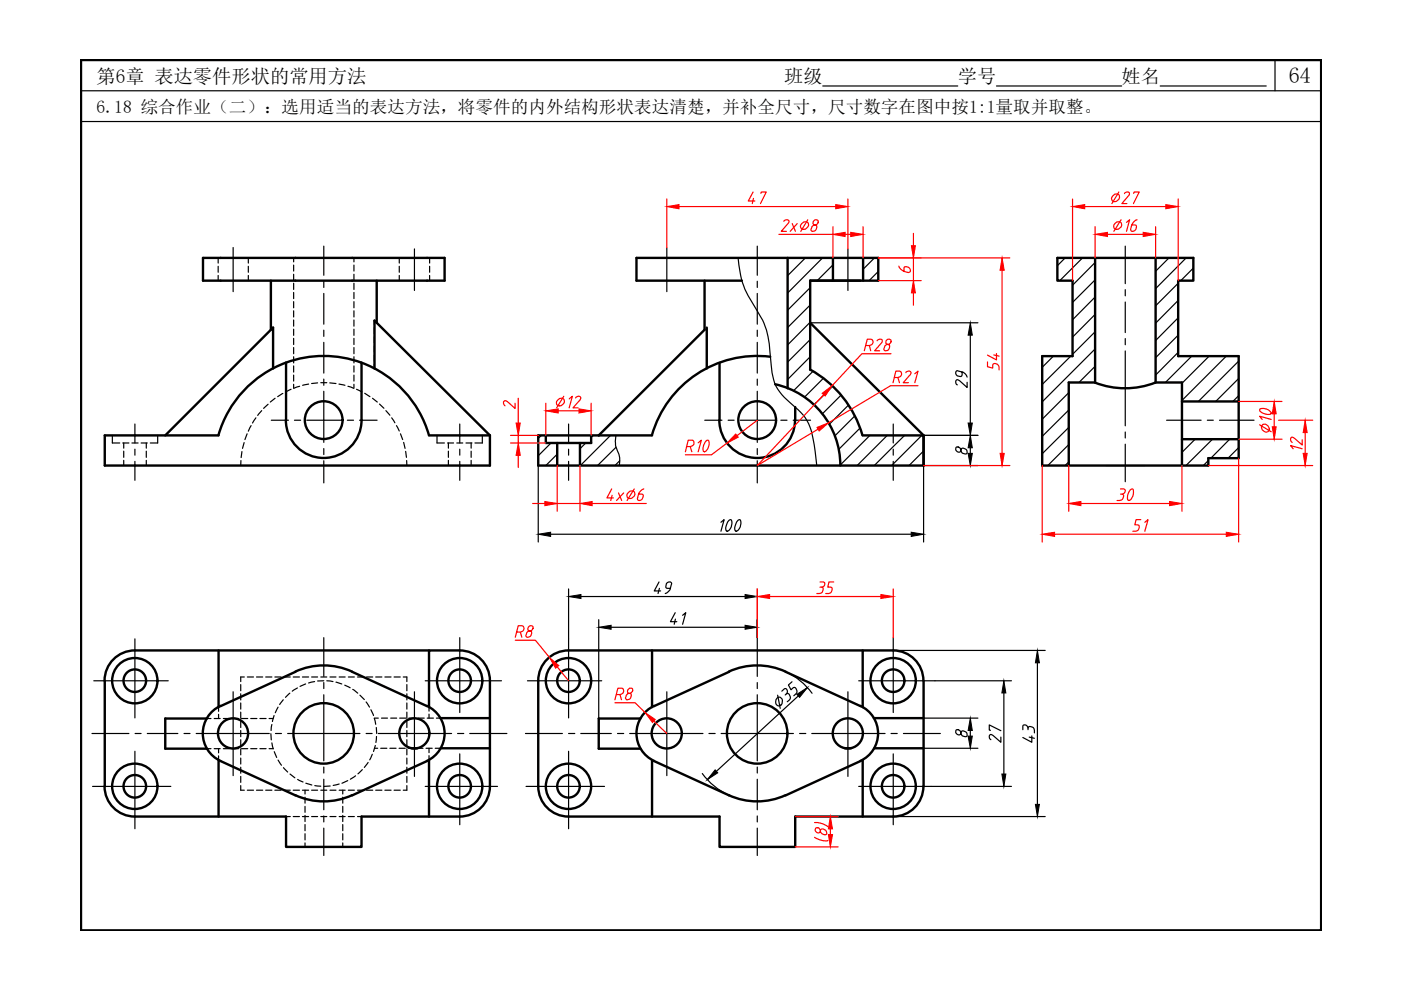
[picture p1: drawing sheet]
<svg xmlns="http://www.w3.org/2000/svg" width="297mm" height="210mm" viewBox="0 0 297 210" stroke-linecap="round" stroke-linejoin="round" font-family="sans-serif">
<!-- layer: 0 -->
<path d="M17.2 12.7h262.9v184.6h-262.9z" fill="none" stroke="#000" stroke-width=".51"/>
<path d="M17.2 19.2h262.9M174.4 18.2h28.7M211.3 18.2h26.5M246 18.2h22.5M270.3 12.7v6.5M17.2 25.8h262.9M156.5 54.7a17.6 17.6 0 0 0 2.5 8.6l1.6 2.6a15.5 15.5 0 0 1 2.6 8.5 23.9 23.9 0 0 0 1 6.8l.7 1.3 .9 1.2 2.8 2.6a9.7 9.7 0 0 1 3.7 6.4l.9 6M130.6 92.3a5.1 5.1 0 0 0 .6 4l.2 .8-.1 1.6" fill="none" stroke="#000" stroke-width=".25"/>
<g fill="none" stroke="#000" stroke-width=".25">
<path d="M49.4 52.5v9.3M68.7 52.2v6.2M68.7 59.6v1.3M87.9 52.8v8.8M141.4 52.5v9.3M160.6 52.2v6.2M160.6 59.6v1.3M179.8 52.8v8.8M238.6 52.2v7.9M68.7 62.2v6.5M68.7 70v1.3M68.7 72.6v6.5"/>
<path d="M160.6 62.2v6.5M160.6 70v1.3M160.6 72.6v6.5M238.6 74.4v15.9M238.6 61.4v1.3M238.6 64v6.5M238.6 71.8v1.3M28.6 89.9v4M28.6 95.2v1.3M28.6 97.8v4M57.5 89.1h3.7M62.4 89.1h1.3"/>
<path d="M65.1 89.1h7.2M68.7 80.4v1.3M68.7 83v10.8M68.7 95.1v1.3M68.7 97.7v4.7M73.6 89.1h1.4M76.2 89.1h3.8M97.5 89.9v4M97.5 95.2v1.3M97.5 97.8v4M120.6 89.9v4M120.6 95.2v1.3"/>
<path d="M120.6 97.8v4M149.4 89.1h3.7M154.4 89.1h1.2M157 89.1h7.3M160.6 80.4v1.3M160.6 83v10.8M160.6 95.1v1.3M160.6 97.7v4.7M165.6 89.1h1.3M168.2 89.1h3.7M189.4 89.9v4M189.4 95.2v1.3"/>
<path d="M189.4 97.8v4M238.6 91.6v1.3M238.6 94.2v7.9M247.3 89.1h7.4M256 89.1h1.2M258.6 89.1h7.3M68.7 135.2v8.2M160.6 135.2v8.2M19.5 155.5h7.8M28.6 155.5h1.3M31.2 155.5h6.5M39 155.5h1.3"/>
<path d="M41.6 155.5h15.5M58.4 155.5h1.3M61 155.5h15.3M68.7 144.7v1.3M68.7 147.3v14M77.6 155.5h1.3M80.2 155.5h15.5M97 155.5h1.3M99.6 155.5h7.9M111.4 155.5h7.8M120.6 155.5h1.3M123.1 155.5h6.5"/>
<path d="M130.9 155.5h1.3M133.5 155.5h15.5M150.3 155.5h1.3M152.9 155.5h15.3M160.6 144.7v1.3M160.6 147.3v14M169.5 155.5h1.3M172.1 155.5h15.5M188.9 155.5h1.3M191.5 155.5h7.9M68.7 162.6v1.3M68.7 165.2v6.5"/>
<path d="M68.7 173v1.3M68.7 175.6v5.8M160.6 162.6v1.3M160.6 165.2v6.5M160.6 173v1.3M160.6 175.6v5.8"/>
</g>
<g fill="none" stroke="#000" stroke-width=".51">
<path d="M43 54.7h51.3v4.8h-51.3zM57.4 59.5v10.4M79.9 59.5v8.9M149.4 59.5v10.4l-22.5 22.4M157.3 59.5h-22.4v-4.8h51.3v4.8h-14.4v18.9M167 54.7v27.6M176.6 54.7v4.8M183 54.7v4.8M224.2 54.7h28.8v4.8h-3.2v16h12.8v21.6h-6.4v1.6h-35.2v-23.2h6.4v-16h-3.2zM232.2 54.7v26.4M245 54.7v26.4M57.9 78.1v-8.6l-22.9 22.8"/>
<path d="M60.6 76.9v12.2M76.7 76.9v12.2a8 8 0 0 1-8.1 8 8 8 0 0 1-8-8M79.4 78.1v-10.1l24.5 24.3M149.8 69.5v8.6M152.6 76.9v12.2M163.3 75.6a23.2 23.2 0 0 0-25.1 16.7M171.7 78.4a23.2 23.2 0 0 1 11.2 13.9M171.8 68.4l24 23.9v6.4M46.3 92.3a23.2 23.2 0 0 1 22.3-16.8 23.2 23.2 0 0 1 22.3 16.8M46.3 92.3h-24.1v6.4h81.7v-6.4M91 92.3h12.9M115.7 92.3v1.6h9.6v-1.6"/>
<path d="M118.1 93.9v4.8M123 93.9v4.8M138.2 92.3h-24.1v6.4h81.7M152.5 89.1a8 8 0 0 0 8 8 8 8 0 0 0 8.1-8M164.3 81.5a17.6 17.6 0 0 1 13.9 17.2M168.6 86.3v2.8M182.9 92.3h12.9v6.4M232.1 81.1a17.6 17.6 0 0 0 12.9 0M232.2 81.1h-5.6v17.6M245 81.1h5.6v17.6M250.6 85.1h12M250.6 93.1h12"/>
<path d="M28.6 137.9a6.4 6.4 0 0 0-6.4 6.4M28.6 137.9h62.4M46.3 137.9v12M138.2 137.9v12M182.9 137.9h-62.4a6.4 6.4 0 0 0-6.4 6.4v22.4M22.2 144.3v22.4M43.9 152.3h-8.9v6.4h8.9M46.7 149.7a6.4 6.4 0 0 0-3.7 5.8 6.4 6.4 0 0 0 3.7 5.8l15.9 7.3M62.6 142.4a14.4 14.4 0 0 1 12 0M62.6 142.4l-15.8 7.3M74.7 142.4l15.8 7.3M87.2 158.7h1.3"/>
<path d="M90.5 149.7a6.4 6.4 0 0 1 3.8 5.8 6.4 6.4 0 0 1-3.8 5.8l-15.8 7.3M91 149.9v-12h6.5a6.4 6.4 0 0 1 6.4 6.4v22.4M93.4 152.3h10.5M93.5 158.7h10.4M135.8 152.3h-8.9v6.4h8.9M138.7 149.7a6.4 6.4 0 0 0-3.8 5.8 6.4 6.4 0 0 0 3.8 5.8l15.9 7.3M154.5 142.4a14.4 14.4 0 0 1 12 0M154.6 142.4l-15.9 7.3M166.6 142.4l15.8 7.3M179.1 158.7h1.4M182.4 149.7a6.4 6.4 0 0 1 3.8 5.8 6.4 6.4 0 0 1-3.8 5.8l-15.8 7.3M182.9 149.9v-12h6.5a6.4 6.4 0 0 1 6.4 6.4v22.4"/>
<path d="M185.3 152.3h10.5M185.4 158.7h10.4M22.2 166.7a6.4 6.4 0 0 0 6.4 6.4M46.3 161.1v12M62.6 168.6a14.4 14.4 0 0 0 12 0M91 161.1v12M103.9 166.7a6.4 6.4 0 0 1-6.4 6.4h-20.8v6.5h-16.1v-6.5h-32M114.1 166.7a6.4 6.4 0 0 0 6.4 6.4h32.1v6.5h16v-6.5h20.8a6.4 6.4 0 0 0 6.4-6.4M138.2 161.1v12M154.5 168.6a14.4 14.4 0 0 0 12 0M182.9 161.1v12"/>
<circle cx="68.6" cy="89.1" r="4"/>
<circle cx="160.5" cy="89.1" r="4"/>
<circle cx="28.6" cy="144.3" r="4.8"/>
<circle cx="28.6" cy="144.3" r="2.39"/>
<circle cx="49.4" cy="155.5" r="3.2"/>
<circle cx="68.6" cy="155.5" r="6.4"/>
<circle cx="87.8" cy="155.5" r="3.2"/>
<circle cx="97.5" cy="144.3" r="4.8"/>
<circle cx="97.5" cy="144.3" r="2.39"/>
<circle cx="120.5" cy="144.3" r="4.8"/>
<circle cx="120.5" cy="144.3" r="2.39"/>
<circle cx="141.4" cy="155.5" r="3.2"/>
<circle cx="160.5" cy="155.5" r="6.4"/>
<circle cx="179.8" cy="155.5" r="3.2"/>
<circle cx="189.4" cy="144.3" r="4.8"/>
<circle cx="189.4" cy="144.3" r="2.39"/>
<circle cx="28.6" cy="166.7" r="4.8"/>
<circle cx="28.6" cy="166.7" r="2.39"/>
<circle cx="97.5" cy="166.7" r="4.8"/>
<circle cx="97.5" cy="166.7" r="2.39"/>
<circle cx="120.5" cy="166.7" r="4.8"/>
<circle cx="120.5" cy="166.7" r="2.39"/>
<circle cx="189.4" cy="166.7" r="4.8"/>
<circle cx="189.4" cy="166.7" r="2.39"/>
</g>
<g fill="none" stroke="#000" stroke-width=".25">
<path d="M46.3 54.7v1.1M46.3 56.5v1.2M46.3 58.4v1.1M52.6 54.7v1.1M52.6 56.5v1.2M52.6 58.4v1.1M62.3 54.7v.8M62.3 56.2v1.3M62.3 58.2v1.2M75 54.7v.8M75 56.2v1.3M75 58.2v1.2"/>
<path d="M84.7 54.7v1.1M84.7 56.5v1.2M84.7 58.4v1.1M91.1 54.7v1.1M91.1 56.5v1.2M91.1 58.4v1.1M62.3 60.1v1.3M62.3 62v1.3M62.3 64v1.3M62.3 65.9v1.3M62.3 67.8v1.4M62.3 69.8v1.3"/>
<path d="M62.3 71.7v1.4M62.3 73.7v1.3M62.3 75.6v1.3M62.3 77.6v1.3M62.3 79.5v1.3M75 60.1v1.3M75 62v1.3M75 64v1.3M75 65.9v1.3M75 67.8v1.4M75 69.8v1.3M75 71.7v1.4"/>
<path d="M75 73.7v1.3M75 75.6v1.3M75 77.6v1.3M75 79.5v1.3M79.4 69.5v1.3M79.4 71.4v1.3M79.4 73.3v1.4M79.4 75.3v1.3M79.4 77.2v.9M79.4 68v.8M23.8 92.3v1.6h1.6M26 93.9h1.3"/>
<path d="M26.2 93.9v1.1M26.2 95.7v1.3M26.2 97.6v1.1M28 93.9h1.3M29.9 93.9h1.3M31 93.9v1.1M31 95.7v1.3M31 97.6v1.1M33.4 92.3v1.6h-1.5M51.1 97.6l-.1 1.1M51.3 95.7l-.2 1.3M51.8 93.8l-.4 1.3"/>
<path d="M52.4 92l-.5 1.2M53.2 90.2l-.6 1.2M54.3 88.6l-.8 1.1M55.5 87.1l-.9 1M56.8 85.7l-.9 .9M58.3 84.4l-1 .8M60 83.4l-1.1 .7M61.7 82.5l-1.2 .6M62.3 81.5v.8l1.2-.4M65.4 81.4l-1.2 .3M67.3 81.2l-1.2 .1M68 81.1h1.3"/>
<path d="M69.9 81.2l1.3 .1M71.9 81.4l1.2 .3M73.8 81.9l1.2 .4M75 81.5v.8M75.6 82.5l1.1 .6M77.3 83.4l1.1 .7M79 84.4l1 .8M80.5 85.7l.9 .9M81.8 87.1l.9 .9M83 88.6l.7 1M84.1 90.2l.6 1.2M84.9 92l.5 1.2"/>
<path d="M85.6 93.8l.3 1.3M86 95.7l.2 1.3M86.2 97.6l.1 1.1M92.7 92.3v1.6h1.5M94.9 93.9h1.3M95.1 93.9v1.1M95.1 95.7v1.3M95.1 97.6v1.1M96.8 93.9h1.3M98.8 93.9h1.3M99.9 93.9v1.1M99.9 95.7v1.3"/>
<path d="M99.9 97.6v1.1M102.3 92.3v1.6h-1.6M43.9 152.3h.8M43.9 158.7h.8M45.4 152.3h1.3M45.4 158.7h1.3M46.3 149.9v.9M46.3 151.5v.8M46.3 158.7v.9M47.4 152.3h1.2M47.4 158.7h1.2M49.3 152.3h1.3"/>
<path d="M49.3 158.7h1.3M51 145.1v1.4M51 147.1v1.3M51 149v1.4M51 151v1.3M51 152.9v1.3M51 154.9v1.3M51 156.8v1.3M51 158.8v1.2M51.2 152.3h1.3M51.2 158.7h1.3M51.8 143.5h-.8v1"/>
<path d="M52.4 143.5h1.3M53.2 152.3h1.3M53.2 158.7h1.3M54.4 143.5h1.3M55.1 152.3h1.3M55.1 158.7h1.3M56.3 143.5h1.3M57.1 152.3h.8M57.1 158.7h.8M57.4 155.6l.1 1.3M57.6 153.6l-.1 1.3M57.6 157.5l.3 1.3"/>
<path d="M58.1 151.7l-.3 1.3M58.2 159.4l.5 1.2M58.3 143.5h1.3M59 149.9l-.6 1.2M60.1 148.4l-.8 1M60.2 143.5h1.3M61.5 147l-1 .9M62.2 143.5h1.3M63.1 145.9l-1.1 .6M64.1 143.5h1.3M64.8 145l-1.2 .5M66.1 143.5h1.2"/>
<path d="M66.7 144.5l-1.3 .3M68 143.5h1.3M68.7 144.3l-1.4 .1M69.3 144.3l1.3 .2M70 143.5h1.2M71.2 144.6l1.3 .4M71.9 143.5h1.3M73.1 145.3l1.1 .5M73.9 143.5h1.2M74.8 146.2l1 .8M75.8 143.5h1.3M76.3 147.4l.9 .9"/>
<path d="M77.6 148.8l.7 1.1M77.7 143.5h1.3M78.6 150.5l.6 1.2M78.9 159.9l-.5 1.2M79.4 158.7h.7M79.6 158.1l-.4 1.2M79.7 143.5h1.3M79.8 154.2l.1 1.3M79.8 156.2l-.1 1.2M80.2 152.3h-.8l.3 1.3M80.7 158.7h1.3M80.9 152.3h1.3"/>
<path d="M81.6 143.5h1.3M82.7 158.7h1.3M82.8 152.3h1.3M83.6 143.5h1.3M84.6 158.7h1.3M84.7 152.3h1.3M85.5 143.5h.8v1M86.3 145.1v1.4M86.3 147.1v1.3M86.3 149v1.4M86.3 151v1.3M86.3 152.9v1.3"/>
<path d="M86.3 154.9v1.3M86.3 156.8v1.3M86.3 158.8v1.2M86.6 158.7h.6M86.7 152.3h1.3M88.5 158.7h1.2M88.6 152.3h1.3M90.3 158.7h1.3M90.6 152.3h1.3M91 149.9v.9M91 151.4v.9M91 158.7v.9"/>
<path d="M92.3 158.7h1.2M92.5 152.3h.9M46.3 160.3v.8M51 160.7v1.3M51 162.7v1.2M51 164.6v1.3M51 166.6v.9h.8M52.4 167.5h1.3M54.4 167.5h1.3M56.3 167.5h1.3M58.3 167.5h1.3M59 161.1l.7 1.1"/>
<path d="M60.1 162.8l.9 .9M60.2 167.5h1.3M60.6 173.1h.9M61.5 164.1l1 .8M62.2 167.5h1.3M62.2 173.1h1.3M63.1 165.3l1.1 .5M64.1 167.5h1.3M64.1 173.1h1.3M64.7 167.5v.8M64.7 169v1.3M64.7 171v1.2"/>
<path d="M64.7 172.9v1.3M64.7 174.8v1.3M64.7 176.8v1.3M64.7 178.7v.9M64.8 166.1l1.3 .3M66.1 167.5h1.2M66.1 173.1h1.2M66.7 166.6l1.3 .1M68 167.5h1.3M68 173.1h1.3M70 167.5h1.2M70 173.1h1.2"/>
<path d="M70 166.7h-1.3M71.9 166.2l-1.3 .3M71.9 167.5h1.3M71.9 173.1h1.3M72.7 167.5v.8M72.7 169v1.3M72.7 171v1.2M72.7 172.9v1.3M72.7 174.8v1.3M72.7 176.8v1.3M72.7 178.7v.9M73.7 165.5l-1.2 .6"/>
<path d="M73.9 167.5h1.2M73.9 173.1h1.2M75.4 164.5l-1.1 .7M75.8 167.5h1.3M75.8 173.1h.9M76.8 163.2l-.9 .9M77.7 167.5h1.3M78 161.7l-.8 1M79.7 167.5h1.3M81.6 167.5h1.3M83.6 167.5h1.3M86.3 166.6v.9h-.8"/>
<path d="M86.3 160.7v1.3M86.3 162.7v1.2M86.3 164.6v1.3M91 160.2v.9"/>
</g>
<g fill="none" stroke="#000" stroke-width=".25">
<path d="M167.1 54.7l-.1 .1M170.8 54.7l-3.8 3.7M174.4 54.7l-7.4 7.4M176.6 56.2l-3.3 3.3M185.4 54.7l-2.4 2.4M186.2 57.6l-1.9 1.9M225.8 54.7l-1.6 1.6M229.5 54.7l-4.8 4.8M232.2 55.7l-4.8 4.8M232.2 59.3l-4.8 4.8M247.8 54.7l-2.8 2.8M251.5 54.7l-6.5 6.5"/>
<path d="M253 56.8l-2.7 2.7M171.8 61l-4.8 4.8M171.8 64.7l-4.8 4.8M171.8 68.3l-4.8 4.8M171.8 72l-4.8 4.8M171.8 75.6l-4.8 4.9M172.4 78.7l-4.2 4.2M223.3 75.5l-2.3 2.4M227 75.5l-6 6M232.2 63l-4.8 4.8M232.2 66.7l-4.8 4.8M232.2 70.3l-4.8 4.8"/>
<path d="M232.2 74l-11.2 11.2M232.2 77.7l-3.4 3.4M249.8 60.1l-4.8 4.7M249.8 63.7l-4.8 4.8M249.8 67.4l-4.8 4.8M249.8 71.1l-4.8 4.7M249.8 74.7l-4.8 4.8M252.7 75.5l-5.6 5.6M256.4 75.5l-5.8 5.8M260 75.5l-9.4 9.4M262.6 76.6l-8.5 8.5M114.8 92.3l-.7 .6"/>
<path d="M116.8 93.9l-2.7 2.7M118.1 96.3l-2.4 2.4M124.2 93.9l-1.2 1.3M125.8 92.3l-.5 .4M129.4 92.3l-6.4 6.4M130.6 94.8l-3.9 3.9M131.4 97.7l-1 1M174.6 80.2l-4.1 4M176.6 81.9l-4 3.9M178.3 83.8l-3.9 3.9M179.9 85.9l-4.1 4M181.3 88.2l-4.3 4.2"/>
<path d="M182.4 90.7l-4.6 4.6M184.4 92.3l-6.2 6.3M188.1 92.3l-6.4 6.4M191.8 92.3l-6.4 6.4M195.4 92.3l-6.4 6.4M195.8 95.6l-3.1 3.1M226.6 83.3l-5.6 5.6M226.6 86.9l-5.6 5.6M226.6 90.6l-5.6 5.6M226.6 94.3l-4.4 4.4M226.6 97.9l-.8 .8M234.5 98.7h8.2"/>
<path d="M253.4 93.1l-2.8 2.8M256.2 97.6l-1.1 1.1M257.1 93.1l-5.7 5.6M260.7 93.1l-4 4M262.6 80.2l-4.8 4.9M262.6 83.9l-1.2 1.2M262.6 94.9l-2.2 2.2M28.6 135.5v16.7M97.5 135.2v15.9M120.6 135.5v16.7M189.4 135.2v15.9M19.9 144.3h15.8"/>
<path d="M28.6 159.3v16.4M49.4 146.7v17.8M87.9 146.7v17.9M90.2 144.3h16.1M97.5 159.8v15.1M111.8 144.3h15.8M120.6 159.3v16.4M141.4 146.7v17.8M179.8 146.7v17.9M182.1 144.3h16.1M189.4 159.8v15.1M19.6 166.7h16.6"/>
<path d="M90.2 166.7h15.3M111.5 166.7h16.7M182.1 166.7h15.3"/>
</g>
<g fill="none" stroke="#000" stroke-width=".25">
<path d="M171.8 68.4h35.5M205.7 71.1v18.6M114.1 98.7v16.2M195.8 92.3h11.5M207.3 98.7h-11.5v16.2M116.7 113.3h76.5M120.6 124.9v10.6M123.2 126.5h34.8M126.9 131.4v20.9M129.6 133h28.4M160.6 124.9v10.3M189.4 137.9h32.2"/>
<path d="M171.2 145.8l-21.2 19.5M195.8 152.3h11.5M195.8 158.7h11.5M198.2 144.3h16.2M212.8 146.9v17.2M219.9 140.5v30M148.9 164a14.4 14.4 0 0 0 5.6 4.6M189.4 173.1h32.2M197.4 166.7h17"/>
</g>
<g fill="#000" stroke="#000" stroke-width=".21">
<path d="M205.7 68.4l.4 2.7h-.8zM205.3 89.7h.8l-.4 2.6zM114.1 113.3l2.6-.5v.9zM193.2 112.8l2.6 .5-2.6 .4zM120.6 126.5l2.6-.4v.8zM126.9 133l2.7-.4v.8zM158 132.6l2.6 .4-2.6 .4zM158 126.1l2.6 .4-2.6 .4zM205.7 152.3l.4 2.6h-.8zM212.8 144.3l.5 2.6h-.9zM219.9 137.9l.5 2.6h-.9zM151.6 163.2l.6 .7-2.2 1.4z"/>
<path d="M212.4 164.1h.9l-.5 2.6zM219.5 170.5h.9l-.5 2.6z"/>
</g>
<g fill="none" stroke="#f00" stroke-width=".25">
<path d="M141.4 42.2v10.3M144 43.8h33.2M165.1 49.7h11.5M176.6 48.1v6.6M179.2 49.7h1.2M179.8 42.2v10.6M183 48.1v6.6M186.2 54.7h27.9M186.2 59.5h9.1M193.7 49.5v2.6M212.5 57.3v38.8M227.4 42.2v17.3"/>
<path d="M230 43.8h17.2M232.2 48.1v6.6M245 48.1v6.6M249.8 42.2v17.3M188.9 75h-6.2l-6.3 6.8M193.7 62.1v2.6M108.2 93.9h7.5M108.2 92.3h5.9M109.9 84.4v5.3M109.9 92.3v1.6M109.9 96.5v2.6M115.7 85.5v6.8"/>
<path d="M118.1 98.7v9.7M123 98.7v9.7M125.3 85.5v6.8M154.2 93.9l-3.3 2.5h-5.6M160.6 89.1l-4.3 3.3M174.7 83.7l-14.1 15 12.8-7.7M194.6 81.8h-5.8l-13.1 7.8M195.8 98.7h18.3M221 98.7v16.2M226.6 98.7v9.7M250.6 98.7v9.7M256.2 98.7h22.1"/>
<path d="M262.6 93.1h9.2M262.6 85.1h9.2M262.6 97.1v17.8M271.1 89.1h7.2M112.9 106.8h2.6M118.1 106.8h4.9M125.5 106.8h11.5M223.6 113.3h36.4M229.2 106.8h18.8M109.2 135.7h4.3l3 3.7M160.6 124.9v10.3M163.2 126.5h23.6"/>
<path d="M189.4 124.9v10.3M118.1 141.4l2.5 2.9M138.6 152.9l2.8 2.6M168.6 179.6h9.1M168.6 173.1h9.1M172.7 177.5l.9 .5a2.69 2.69 0 0 0 1.9 .2M172.7 174.4a4.3 4.3 0 0 1 2.8 .9M172.9 175.6a.63 .63 0 0 0 .4 1 .63 .63 0 0 0 .8-.8 .81 .81 0 0 1 .9 .2 .81 .81 0 0 1 .2 .9 .94 .94 0 0 1-1.3-.8 .63 .63 0 0 0-1-.5zM176.1 175.8v1.1"/>
</g>
<g fill="#f00" stroke="#f00" stroke-width=".21">
<path d="M175.6 176.9h.9l-.4 2.7z"/>
<path d="M176.1 173.1l.4 2.7h-.9z"/>
<path d="M109.9 93.9l.4 2.6h-.9z"/>
<path d="M109.4 89.7h.9l-.4 2.6z"/>
<path d="M115.5 106.3l2.6 .5-2.6 .4z"/>
<path d="M123 106.8l2.5-.5v.9z"/>
<path d="M116.5 139.4l2 1.7-.7 .6z"/>
<path d="M160.6 126.5l2.6-.4v.8z"/>
<path d="M186.8 126.1l2.6 .4-2.6 .4z"/>
<path d="M173.2 90.6l2.5-1-2 1.8z"/>
<path d="M174.3 83.4l2.1-1.6-1.5 2.2z"/>
<path d="M156 92l.5 .7-2.3 1.2z"/>
<path d="M276.3 96.1h.8l-.4 2.6z"/>
<path d="M276.7 89.1l.4 2.6h-.8z"/>
<path d="M180.4 49.3l2.6 .4-2.6 .5z"/>
<path d="M176.6 49.7l2.6-.4v.9z"/>
<path d="M177.2 43.4l2.6 .4-2.6 .5z"/>
<path d="M141.4 43.8l2.6-.4v.9z"/>
<path d="M226.6 106.8l2.6-.5v.9z"/>
<path d="M248 106.3l2.6 .5-2.6 .4z"/>
<path d="M193.2 52.1h.9l-.4 2.6z"/>
<path d="M193.7 59.5l.4 2.6h-.9z"/>
<path d="M212 96.1h.9l-.4 2.6z"/>
<path d="M212.5 54.7l.4 2.6h-.9z"/>
<path d="M136.8 151.1l2.1 1.5-.6 .6z"/>
<path d="M232.2 49.7l2.6-.4v.9z"/>
<path d="M242.4 49.3l2.6 .4-2.6 .5z"/>
<path d="M227.4 43.8l2.6-.4v.9z"/>
<path d="M247.2 43.4l2.6 .4-2.6 .5z"/>
<path d="M221 113.3l2.6-.5v.9z"/>
<path d="M260 112.8l2.6 .5-2.6 .4z"/>
</g>
<text font-size="7.9" x="170" y="151.3" transform="rotate(-90 170 151.3)">35</text>
<g font-size="5.7" fill="#f00">
<text x="157.7" y="44.5">47</text>
<text x="234.6" y="44.5">27</text>
<text x="164.7" y="50.4">2x 8</text>
<text x="235.3" y="50.4">16</text>
<text x="182.4" y="75.5">R28</text>
<text x="213.1" y="79.7" transform="rotate(-90 213.1 79.7)">54</text>
<text x="117.1" y="87.8">12</text>
<text x="144.3" y="97">R10</text>
<text x="272.7" y="96.3">12</text>
<text x="127.7" y="107.2">4x 6</text>
<text x="236" y="107.2">30</text>
<text x="239.2" y="113.9">51</text>
<text x="172.2" y="127">35</text>
<text x="129.5" y="149.6">R8</text>
</g>
<g font-size="5.7">
<text x="206.4" y="83.3" transform="rotate(-90 206.4 83.3)">29</text>
<text x="152" y="113.9">100</text>
<text x="137.9" y="127">49</text>
<text x="141.1" y="133.7">41</text>
<text x="213.4" y="158.8" transform="rotate(-90 213.4 158.8)">27</text>
<text x="220.5" y="158.8" transform="rotate(-90 220.5 158.8)">43</text>
</g>
<g font-size="5.3" fill="#f00">
<text x="188.4" y="82.2">R21</text>
<text x="270.6" y="92.8" transform="rotate(-90 270.6 92.8)">10</text>
<text x="108.3" y="136.2">R8</text>
</g>
<text font-size="4.9" fill="#f00" x="105.8" y="87.8">2</text>
<text font-size="4.7" x="273.2" y="17.6">64</text>
<text font-size="4.4" fill="#f00" x="189.8" y="58.9">6</text>
<g font-size="4.4">
<text x="201.8" y="97.4">8</text>
<text x="201.8" y="157.3">8</text>
</g>
<g font-size="4.1">
<text x="20.5" y="17.6">第6章 表达零件形状的常用方法</text>
<text x="166.3" y="17.6">班级</text>
<text x="203.1" y="17.6">学号</text>
<text x="237.8" y="17.6">姓名</text>
</g>
<text font-size="3.7" x="20.5" y="23.9">6.18 综合作业（二）：选用适当的表达方法，将零件的内外结构形状表达清楚，并补全尺寸，尺寸数字在图中按1:1量取并取整。</text>
</svg>
